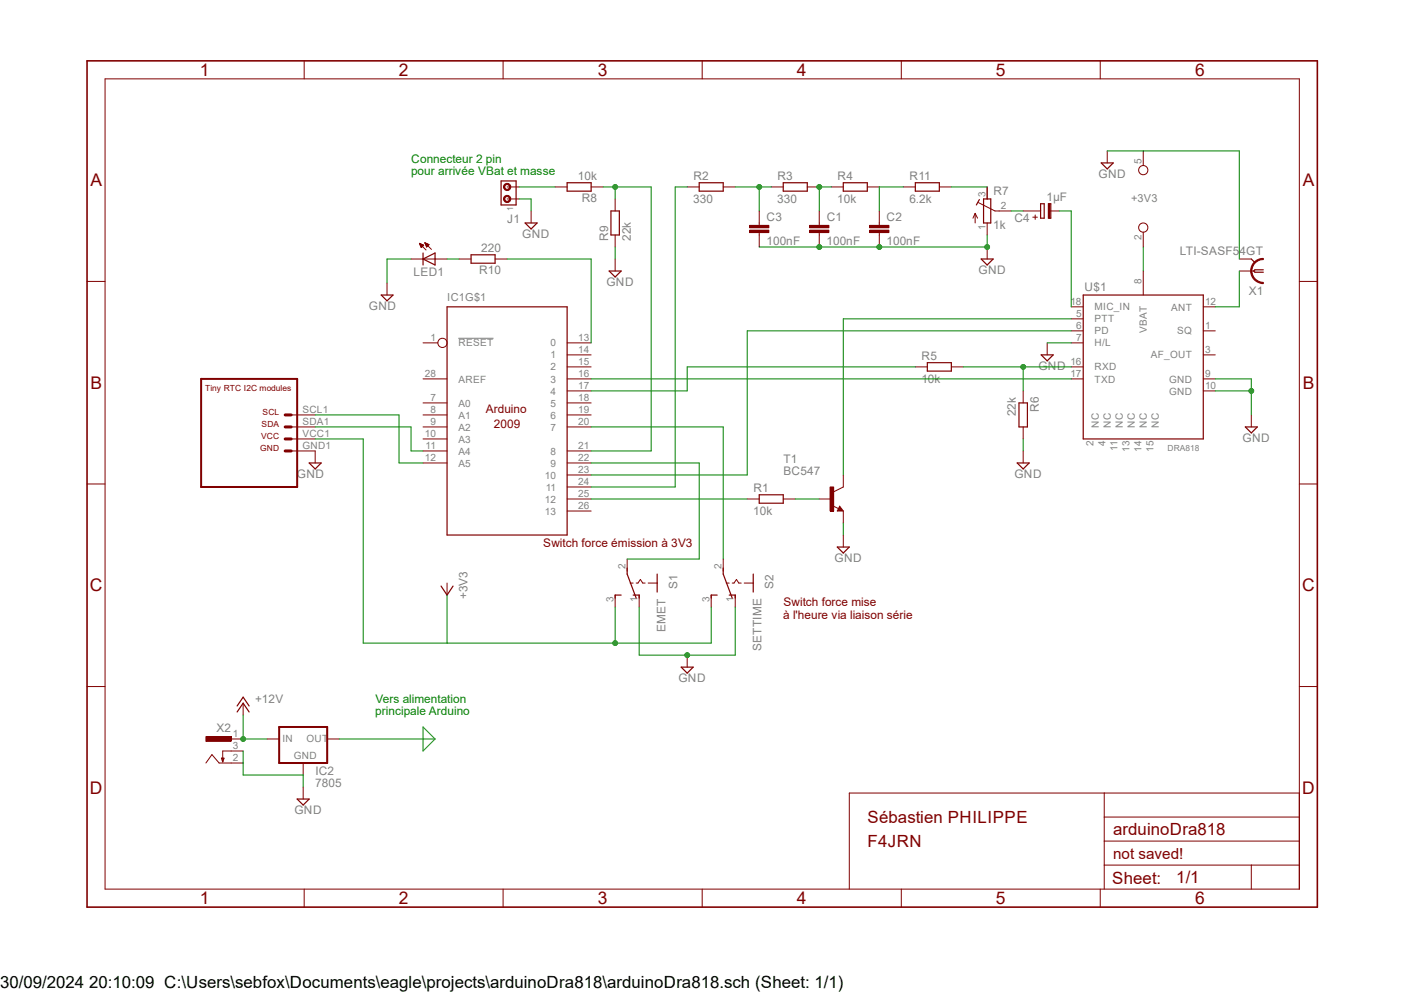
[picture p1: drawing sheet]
<svg xmlns="http://www.w3.org/2000/svg" width="297mm" height="210mm" viewBox="0 0 297 210" stroke-linecap="round" stroke-linejoin="round" font-family="sans-serif">
<path d="M96.9 71.5h7.5" fill="none" stroke="#808080" stroke-width=".21"/>
<g fill="none" stroke="#800000" stroke-width=".21">
<path d="M163.2 39.5h2.5M170.8 39.5h2.5M173.3 47.2v.5M173.3 49.2v.5M241.9 57.3v5.1M193.6 77.6h2.6M201.3 77.6h2.5M226.6 70h2.6M226.6 64.9h2.6M226.6 67.4h2.6M226.6 77.6h2.6M226.6 72.5h2.6"/>
<path d="M254.6 70h2.5M254.6 64.9h2.5M254.6 75.1h2.5M216.5 82.7v2.5M216.5 90.3v2.5M226.6 80.1h2.6M254.6 80.1h2.5M254.6 82.7h2.5M158.1 105.5h2.5M165.7 105.5h2.5"/>
</g>
<path d="M165.7 38.7h5.1v1.7h-5.1zM196.2 76.7h5.1v1.8h-5.1zM229.2 62.4h25.4v30.4h-25.4zM215.6 85.2h1.7v5.1h-1.7zM160.6 104.6h5.1v1.8h-5.1z" fill="none" stroke="#800000" stroke-width=".25"/>
<path d="M171.3 48.7h4v.5h-4z" fill-rule="evenodd" fill="#800000"/>
<path d="M171.3 48.7h4v.5h-4z" fill="none" stroke="#800000" stroke-width=".21"/>
<path d="M171.3 47.7h4v.5h-4z" fill-rule="evenodd" fill="#800000"/>
<path d="M171.3 47.7h4v.5h-4zM173.3 44.6v2.6M173.3 49.7v2.5M186 47.2v.5M186 49.2v.5" fill="none" stroke="#800000" stroke-width=".21"/>
<path d="M184 48.7h4v.5h-4z" fill-rule="evenodd" fill="#800000"/>
<path d="M184 48.7h4v.5h-4z" fill="none" stroke="#800000" stroke-width=".21"/>
<path d="M184 47.7h4v.5h-4z" fill-rule="evenodd" fill="#800000"/>
<path d="M208.8 39.5v2.6M184 47.7h4v.5h-4zM186 44.6v2.6M186 49.7v2.5M206.3 45.1v2.1M206.3 45.1l-.5 1M206.3 45.1l.5 1M207 42.8l3.5 1.8h3.4M208.8 47.2v2.5M176.1 107l1.3 .6M177.6 107.1l.8 1h-1.3zM178.4 103l-2 1" fill="none" stroke="#800000" stroke-width=".21"/>
<path d="M207.2 42.2l-.7 1.1M208.1 42.1h1.5v5.1h-1.5zM177.6 107.6l.2 .2h-.4l.2-.5 .5 .6h-.7" fill="none" stroke="#800000" stroke-width=".25"/>
<path d="M175.6 103h.8v5.1h-.8z" fill-rule="evenodd" fill="#800000"/>
<g fill="none" stroke="#800000" stroke-width=".21">
<path d="M22.2 16.7h252.7v171.3h-252.7zM64.3 12.9v3.8M106.4 12.9v3.8M148.5 12.9v3.8M190.7 12.9v3.8M232.7 12.9v3.8M117.4 39.5h2.6M125.1 39.5h2.5M145.4 39.5h2.5M153 39.5h2.5M234.2 31.9v2.6M241.9 31.9v3.1"/>
<path d="M18.4 59.5h3.8M130.1 42.1v2.5M130.1 49.7v2.5M130.1 54.8v2.5M160.6 47.2v.5M160.6 49.2v.5M208.8 52.2v2.6M216.5 44.6h3.6M218.5 45.9h1M219 45.5v.9M222 44.6h2.1M241.9 49.1v3.1"/>
<path d="M274.9 59.5h3.8M89.5 72.5h3.1M120 77.6h5.1M120 75.1h5.1M120 72.5h5.1M221.5 72.5v2.6M61.6 87.8h5.1M61.6 90.3h5.1M61.6 92.8h5.1M61.6 95.4h5.1v2.5M89.5 87.8h5.1M89.5 90.3h5.1"/>
<path d="M89.5 92.8h5.1M89.5 95.4h5.1M89.5 97.9h5.1M89.5 85.2h5.1M89.5 80.1h5.1M120 87.8h5.1M120 90.3h5.1M120 95.4h5.1M120 97.9h5.1M120 85.2h5.1M120 82.7h5.1M120 80.1h5.1"/>
<path d="M216.5 95.4v2.5M264.7 87.8v2.5M18.4 102.4h3.8M120 105.5h5.1M120 108.1h5.1M120 103h5.1M120 100.5h5.1M132.7 118.2v2.6M153 118.2v2.6M173.3 105.5h2.6M175.6 103h.8v5.1h-.8zM178.4 100.5v2.5"/>
<path d="M178.4 108.1v2.5M178.4 113.2v2.5M274.9 102.4h3.8M130.1 125.9v2.5M133.3 123.3h.6M134.6 123.3h.4l.5-.7 .5 .7h.5M135.2 125.9v2.5M137.1 123.3h1.9M145.4 138.6v2.5M150.5 125.9v2.5M153.6 123.3h.7M154.9 123.3h.4l.5-.7 .5 .7h.5"/>
<path d="M155.5 125.9v2.5M157.4 123.3h1.9M18.4 145.2h3.8M274.9 145.2h3.8M233.6 167.7v20.3M233.6 177.9h41.3M233.6 172.8h41.3M274.9 167.7h-95.2v20.3M64.3 188v3.9M106.4 188v3.9M148.5 188v3.9M190.7 188v3.9"/>
<path d="M232.7 188v3.9M233.6 183h41.3M264.7 183v5"/>
<circle cx="241.8" cy="36" r=".98"/>
<circle cx="241.8" cy="48.1" r=".98"/>
<circle cx="93.6" cy="72.5" r=".98"/>
</g>
<g fill="none" stroke="#800000" stroke-width=".25">
<path d="M120 38.7h5.1v1.7h-5.1zM147.9 38.7h5.1v1.7h-5.1zM233 34.5h2.5l-1.3 1.2zM128.9 57.3h2.5l-1.3 1.3zM129.2 44.6h1.8v5.1h-1.8zM207.6 54.8h2.5l-1.3 1.2zM220.1 43.1h.8v3h-.8zM221.8 43.1h.5v3h-.5zM222 43.1v3M94.6 64.9h25.4v48.3h-25.4zM220.3 75.1h2.5l-1.3 1.2zM65.4 97.9h2.5l-1.2 1.3z"/>
<path d="M215.2 97.9h2.5l-1.2 1.3zM263.4 90.3h2.6l-1.3 1.3zM177.1 115.7h2.6l-1.3 1.3zM131.4 125.9h-1.3v.6M132.7 120.1v1.3l1.9 5.1M133.9 125.9h1.3v.6M139 121.4v3.8M151.7 125.9h-1.2v.6M153 120.1v1.3l1.9 5.1M154.3 125.9h1.2v.6M159.3 121.4v3.8M144.1 141.1h2.5l-1.2 1.3z"/>
</g>
<path d="M42.5 80.1h20.4v22.9h-20.4z" fill="none" stroke="#800000" stroke-width=".42"/>
<path d="M60.3 90.3h1.3M60.3 87.8h1.3M60.3 95.4h1.3M60.3 92.8h1.3" fill="none" stroke="#800000" stroke-width=".64"/>
<path d="M18.4 12.9h260.3v179h-260.3z" fill="none" stroke="#800000" stroke-width=".34"/>
<path d="M158.6 48.7h4v.5h-4z" fill-rule="evenodd" fill="#800000"/>
<path d="M158.6 48.7h4v.5h-4z" fill="none" stroke="#800000" stroke-width=".21"/>
<path d="M158.6 47.7h4v.5h-4z" fill-rule="evenodd" fill="#800000"/>
<path d="M158.6 47.7h4v.5h-4zM160.6 44.6v2.6M160.6 49.7v2.5" fill="none" stroke="#800000" stroke-width=".21"/>
<path d="M106 38.3h3.2v5h-3.2z" fill="none" stroke="#800000" stroke-width=".25"/>
<path d="M106.8 41.4a.77 .77 0 0 1 1.2 .4 .77 .77 0 0 1-.6 1 .77 .77 0 0 1-.9-.7h.3a.51 .51 0 0 1 .6-.5 .51 .51 0 0 1 .3 .7 .51 .51 0 0 1-.7 .2l-.2-.4h-.3z" fill-rule="evenodd" fill="#800000"/>
<path d="M106.8 41.4a.77 .77 0 0 1 1.2 .4 .77 .77 0 0 1-.6 1 .77 .77 0 0 1-.9-.7h.3a.51 .51 0 0 1 .6-.5 .51 .51 0 0 1 .3 .7 .51 .51 0 0 1-.7 .2l-.2-.4h-.3z" fill="none" stroke="#800000" stroke-width=".21"/>
<path d="M106.8 38.9a.77 .77 0 0 1 1.2 .3 .77 .77 0 0 1-.6 1.1 .77 .77 0 0 1-.9-.8h.3a.51 .51 0 0 1 .6-.5 .51 .51 0 0 1 .3 .8 .51 .51 0 0 1-.7 .2l-.2-.5h-.3z" fill-rule="evenodd" fill="#800000"/>
<g fill="none" stroke="#800000" stroke-width=".21">
<path d="M106.8 38.9a.77 .77 0 0 1 1.2 .3 .77 .77 0 0 1-.6 1.1 .77 .77 0 0 1-.9-.8h.3a.51 .51 0 0 1 .6-.5 .51 .51 0 0 1 .3 .8 .51 .51 0 0 1-.7 .2l-.2-.5h-.3zM107.3 39.5h2.5M175.9 39.5h2.5M183.5 39.5h2.5M191.1 39.5h2.5M198.7 39.5h2.6M81.9 59.9v2.5M87 54.8h7.6M88.7 51.5l1.4 1.4M88.7 51.5l.9 .4M88.7 51.5l.4 .9 .5-.5M88.8 51.5h.1"/>
<path d="M88.8 51.6h.2M88.9 51.8h.6M88.9 51.7h.3M88.9 51.9h.7M88.9 51.9h.6M89 52h.5M89 52.1h.4M89.1 52.2h.2M89.1 52.3h.1M89.9 51.4l1.4 1.3M89.9 51.4l.9 .3-.5 .5zM89.9 51.4h.1"/>
<path d="M90 51.5h.3M90 51.6h.5M90 51.7h.7M90.1 51.8h.6M90.1 51.9h.5M90.2 52h.3M90.2 51.9h.4M90.2 52.1h.2M90.3 52.2h.1M97.1 54.8h2.6M104.7 54.8h2.6M107.3 42.1h2.5"/>
<path d="M112.4 44.6v2.6M94.6 123.3v2.6"/>
</g>
<path d="M178.4 38.7h5.1v1.7h-5.1zM193.6 38.7h5.1v1.7h-5.1zM89.5 54.8l2.5-1.3v2.5zM89.5 53.5v2.5M99.7 53.9h5v1.8h-5zM111.1 47.2h2.5l-1.2 1.2zM80.6 62.4h2.5l-1.2 1.2zM93.3 124l1.3 1.9 1.2-1.9" fill="none" stroke="#800000" stroke-width=".25"/>
<path d="M265.3 55.4a2.53 2.53 0 0 1 2-.7v.2a2.41 2.41 0 0 0-2.5 2.4 2.41 2.41 0 0 0 2.5 2.4v.3a2.68 2.68 0 0 1-2.5-1.7 2.68 2.68 0 0 1 .5-2.9z" fill-rule="evenodd" fill="#800000"/>
<path d="M262.2 57.3h3M262.2 54.8h2.5M265.3 55.4a2.53 2.53 0 0 1 2-.7v.2a2.41 2.41 0 0 0-2.5 2.4 2.41 2.41 0 0 0 2.5 2.4v.3a2.68 2.68 0 0 1-2.5-1.7 2.68 2.68 0 0 1 .5-2.9zM48.9 158.8h-1.8v2.3M51.4 148.7v2.5M56.5 156.3h2.6M69.2 156.3h2.6M43.6 161.4l1.2-1.8 1.6 1.8h2.5M64.1 161.4v2.5M64.1 166.5v2.5" fill="none" stroke="#800000" stroke-width=".21"/>
<path d="M264.7 54.8l.8 .7M267.3 57.1h-1.8l-.3 .2 .3 .3h1.8M50.2 150.6l1.2-1.9 1.3 1.9M50.2 149.3l1.2-1.9 1.3 1.9M46.9 160.4h.5l-.3 .7zM62.9 169h2.5l-1.3 1.3z" fill="none" stroke="#800000" stroke-width=".25"/>
<path d="M59.1 153.8h10.1v7.6h-10.1z" fill="none" stroke="#800000" stroke-width=".42"/>
<path d="M43.6 155.8h5.3v1h-5.3z" fill-rule="evenodd" fill="#800000"/>
<path d="M43.6 155.8h5.3v1h-5.3zM48.9 156.3h2.5M48.9 158.8h2.5M48.9 161.4h2.5" fill="none" stroke="#800000" stroke-width=".21"/>
<path d="M257.1 80.1h7.6v7.7M257.1 82.7h7.6M168.2 105.5h5.1" fill="none" stroke="#008000" stroke-width=".21"/>
<circle cx="264.7" cy="82.7" r=".51" fill="#008000"/>
<g fill="none" stroke="#008000" stroke-width=".21">
<path d="M234.2 31.9h28v22.9M208.8 49.7v2.5h-35.5M221.5 72.5h5.1"/>
<circle cx="264.7" cy="82.7" r=".51"/>
</g>
<circle cx="186" cy="52.2" r=".51" fill="#008000"/>
<circle cx="186" cy="52.2" r=".51" fill="none" stroke="#008000" stroke-width=".21"/>
<circle cx="208.8" cy="52.2" r=".51" fill="#008000"/>
<g fill="none" stroke="#008000" stroke-width=".21">
<path d="M160.6 52.2h12.7"/>
<circle cx="208.8" cy="52.2" r=".51"/>
</g>
<circle cx="173.3" cy="52.2" r=".51" fill="#008000"/>
<g fill="none" stroke="#008000" stroke-width=".21">
<path d="M130.1 52.2v2.6M216.5 92.8v2.6M135.2 128.4v10.2h20.3v-10.2"/>
<circle cx="173.3" cy="52.2" r=".51"/>
</g>
<circle cx="145.4" cy="138.6" r=".51" fill="#008000"/>
<g fill="none" stroke="#008000" stroke-width=".21">
<path d="M87 54.8h-5.1v5.1M109.8 42.1h2.6v2.5M241.9 52.2v5.1M66.7 87.8h17.7v10.1h5.1M66.7 90.3h20.3v5.1h2.5M66.7 92.8h10.1v43.2h17.8M178.4 110.6v2.6M130.1 128.4v7.6h20.4v-7.6M51.4 158.8v5.1h12.7v2.6"/>
<circle cx="145.4" cy="138.6" r=".51"/>
</g>
<circle cx="130.1" cy="136" r=".51" fill="#008000"/>
<g fill="none" stroke="#008000" stroke-width=".21">
<path d="M145.4 39.5h-2.6v63.5h-17.7M224.1 44.6h2.5v20.3M203.8 77.6h22.8M216.5 77.6v5.1M226.6 67.4h-48.2v33.1M125.1 80.1h101.5M125.1 105.5h33M94.6 125.9v10.1h35.5"/>
<circle cx="130.1" cy="136" r=".51"/>
</g>
<circle cx="216.4" cy="77.6" r=".51" fill="#008000"/>
<g fill="none" stroke="#008000" stroke-width=".21">
<path d="M175.9 39.5h-2.6v5.1"/>
<circle cx="216.4" cy="77.6" r=".51"/>
</g>
<circle cx="173.3" cy="39.5" r=".51" fill="#008000"/>
<g fill="none" stroke="#008000" stroke-width=".21">
<path d="M127.6 39.5h10.2v55.9M130.1 39.5v2.6M191.1 39.5h-5.1v5.1M213.9 44.6h2.6M226.6 70h-68.5v30.5h-33"/>
<circle cx="173.3" cy="39.5" r=".51"/>
</g>
<circle cx="130.1" cy="39.5" r=".51" fill="#008000"/>
<g fill="none" stroke="#008000" stroke-width=".21">
<path d="M155.5 39.5h7.7M160.6 39.5v5.1M193.6 77.6h-48.2v5.1h-20.3M125.1 95.4h12.7M125.1 97.9h22.8v20.3h-15.2M125.1 90.3h27.9v27.9"/>
<circle cx="130.1" cy="39.5" r=".51"/>
</g>
<circle cx="160.6" cy="39.5" r=".51" fill="#008000"/>
<g fill="none" stroke="#008000" stroke-width=".21">
<path d="M109.8 39.5h7.6M201.3 39.5h7.5M94.6 54.8h2.5M107.3 54.8h17.8v17.7M262.2 57.3v7.6h-5.1M51.4 151.2v5.1h5.1"/>
<circle cx="160.6" cy="39.5" r=".51"/>
</g>
<circle cx="51.4" cy="156.3" r=".51" fill="#008000"/>
<g fill="none" stroke="#008000" stroke-width=".21">
<path d="M71.8 156.3h20.2M89.5 153.8l2.5 2.5-2.5 2.5z"/>
<circle cx="51.4" cy="156.3" r=".51"/>
</g>
<g font-size="3.7" fill="#800000">
<text x="42.2" y="16.1">1</text>
<text x="84.4" y="16.1">2</text>
<text x="126.5" y="16.1">3</text>
<text x="168.6" y="16.1">4</text>
<text x="210.7" y="16.1">5</text>
<text x="252.8" y="16.1">6</text>
<text x="19.1" y="39.4">A</text>
<text x="275.6" y="39.4">A</text>
<text x="19.1" y="82.3">B</text>
<text x="275.6" y="82.3">B</text>
<text x="19" y="125.1">C</text>
<text x="275.5" y="125.1">C</text>
<text x="19" y="167.9">D</text>
<text x="275.5" y="167.9">D</text>
<text x="42.2" y="191.3">1</text>
<text x="84.4" y="191.3">2</text>
<text x="126.5" y="191.3">3</text>
<text x="168.6" y="191.3">4</text>
<text x="210.7" y="191.3">5</text>
<text x="252.8" y="191.3">6</text>
</g>
<g font-size="3.6" fill="#800000">
<text x="183.5" y="174.1">Sébastien PHILIPPE</text>
<text x="183.5" y="179.2">F4JRN</text>
<text x="235.5" y="176.6">arduinoDra818</text>
<text x="235.3" y="186.9">Sheet:</text>
<text x="248.8" y="186.8">1/1</text>
</g>
<text font-size="3.6" x="0" y="209">30/09/2024 20:10:09 C:\Users\sebfox\Documents\eagle\projects\arduinoDra818\arduinoDra818.sch (Sheet: 1/1)</text>
<text font-size="3.2" fill="#800000" x="235.5" y="181.7">not saved!</text>
<g font-size="2.5" fill="#008000">
<text x="87" y="34.5">Connecteur 2 pin</text>
<text x="87" y="37">pour arrivée VBat et masse</text>
<text x="79.4" y="148.6">Vers alimentation</text>
<text x="79.4" y="151.3">principale Arduino</text>
</g>
<g font-size="2.5" fill="#808080">
<text x="122.3" y="38">10k</text>
<text x="146.7" y="38">R2</text>
<text x="164.5" y="38">R3</text>
<text x="177.2" y="38">R4</text>
<text x="192.4" y="38">R11</text>
<text x="210.1" y="41.2">R7</text>
<text x="232.4" y="37.6">GND</text>
<text x="107.3" y="47.2">J1</text>
<text x="123.1" y="42.8">R8</text>
<text x="146.6" y="42.8">330</text>
<text x="162.2" y="46.8">C3</text>
<text x="164.4" y="42.8">330</text>
<text x="174.9" y="46.8">C1</text>
<text x="177.1" y="42.8">10k</text>
<text x="187.6" y="46.8">C2</text>
<text x="192.4" y="42.8">6.2k</text>
<text x="214.6" y="46.9">C4</text>
<text x="221.4" y="42.4">1µF</text>
<text x="101.8" y="53.3">220</text>
<text x="110.5" y="50.3">GND</text>
<text x="128.7" y="50.9" transform="rotate(-90 128.7 50.9)">R9</text>
<text x="133.4" y="51" transform="rotate(-90 133.4 51)">22k</text>
<text x="162.1" y="51.9">100nF</text>
<text x="174.8" y="51.9">100nF</text>
<text x="187.5" y="51.9">100nF</text>
<text x="210.1" y="48.4">1k</text>
<text x="87.5" y="58.3">LED1</text>
<text x="101.3" y="58">R10</text>
<text x="207" y="58">GND</text>
<text x="249.6" y="54">LTI-SASF54GT</text>
<text x="78" y="65.5">GND</text>
<text x="128.3" y="60.5">GND</text>
<text x="229.4" y="61.6">U$1</text>
<text x="264.2" y="62.4">X1</text>
<text x="194.9" y="76.1">R5</text>
<text x="194.9" y="80.9">10k</text>
<text x="219.7" y="78.2">GND</text>
<text x="214.9" y="88" transform="rotate(-90 214.9 88)">22k</text>
<text x="219.8" y="87.2" transform="rotate(-90 219.8 87.2)">R6</text>
<text x="262.9" y="93.5">GND</text>
<text x="62.8" y="101.1">GND</text>
<text x="165.7" y="100.5">BC547</text>
<text x="165.7" y="97.9">T1</text>
<text x="214.6" y="101.1">GND</text>
<text x="159.4" y="104.1">R1</text>
<text x="159.3" y="108.8">10k</text>
<text x="176.5" y="118.9">GND</text>
<text x="143.3" y="124.5" transform="rotate(-90 143.3 124.5)">S1</text>
<text x="163.7" y="124.5" transform="rotate(-90 163.7 124.5)">S2</text>
<text x="98.9" y="126.7" transform="rotate(-90 98.9 126.7)">+3V3</text>
<text x="140.8" y="133.7" transform="rotate(-90 140.8 133.7)">EMET</text>
<text x="161.1" y="137.8" transform="rotate(-90 161.1 137.8)">SETTIME</text>
<text x="54" y="148.7">+12V</text>
<text x="143.5" y="144.3">GND</text>
<text x="45.8" y="154.8">X2</text>
<text x="66.7" y="166.5">7805</text>
<text x="66.7" y="163.9">IC2</text>
<text x="62.3" y="172.2">GND</text>
</g>
<g font-size="2.5" fill="#800000">
<text x="102.7" y="87.3">Arduino</text>
<text x="104.5" y="90.6">2009</text>
<text x="114.9" y="115.7">Switch force émission à 3V3</text>
<text x="165.7" y="130.9">à l'heure via liaison série</text>
<text x="165.7" y="128.3">Switch force mise</text>
</g>
<g font-size="2.3" fill="#808080">
<text x="239.3" y="42.8">+3V3</text>
<text x="94.6" y="63.7">IC1G$1</text>
</g>
<g font-size="2.1" fill="#808080">
<text x="241.5" y="34.7" transform="rotate(-90 241.5 34.7)">5</text>
<text x="208.5" y="41.7" transform="rotate(-90 208.5 41.7)">3</text>
<text x="211.8" y="44.2">2</text>
<text x="208.5" y="48.7" transform="rotate(-90 208.5 48.7)">1</text>
<text x="241.5" y="50.7" transform="rotate(-90 241.5 50.7)">2</text>
<text x="226.4" y="64.6">18</text>
<text x="231.6" y="65.7">MIC_IN</text>
<text x="241.5" y="60" transform="rotate(-90 241.5 60)">8</text>
<text x="247.8" y="65.7">ANT</text>
<text x="254.9" y="64.6">12</text>
<text x="227.6" y="67.1">5</text>
<text x="227.6" y="69.6">6</text>
<text x="231.6" y="68.2">PTT</text>
<text x="231.6" y="70.7">PD</text>
<text x="242.6" y="70.4" transform="rotate(-90 242.6 70.4)">VBAT</text>
<text x="249" y="70.7">SQ</text>
<text x="254.9" y="69.6">1</text>
<text x="91.1" y="72.2">1</text>
<text x="97" y="73.3">RESET</text>
<text x="116.5" y="75.8">1</text>
<text x="116.5" y="73.3">0</text>
<text x="122.3" y="77.3">15</text>
<text x="122.3" y="74.7">14</text>
<text x="122.3" y="72.2">13</text>
<text x="226.4" y="77.3">16</text>
<text x="227.6" y="72.2">7</text>
<text x="231.6" y="73.3">H/L</text>
<text x="243.5" y="75.8">AF_OUT</text>
<text x="254.9" y="74.7">3</text>
<text x="89.9" y="79.8">28</text>
<text x="97" y="80.9">AREF</text>
<text x="116.5" y="83.4">4</text>
<text x="116.5" y="80.9">3</text>
<text x="116.5" y="78.4">2</text>
<text x="122.3" y="82.3">17</text>
<text x="122.3" y="79.8">16</text>
<text x="226.4" y="79.8">17</text>
<text x="231.6" y="80.9">TXD</text>
<text x="231.6" y="78.4">RXD</text>
<text x="247.3" y="80.9">GND</text>
<text x="247.3" y="83.4">GND</text>
<text x="254.9" y="79.8">9</text>
<text x="254.9" y="82.3">10</text>
<text x="64" y="87.4">SCL1</text>
<text x="64" y="90">SDA1</text>
<text x="91.1" y="84.9">7</text>
<text x="91.1" y="90">9</text>
<text x="91.1" y="87.4">8</text>
<text x="97" y="86">A0</text>
<text x="97" y="88.5">A1</text>
<text x="116.5" y="88.5">6</text>
<text x="116.5" y="86">5</text>
<text x="122.3" y="90">20</text>
<text x="122.3" y="87.4">19</text>
<text x="122.3" y="84.9">18</text>
<text x="64" y="92.5">VCC1</text>
<text x="64" y="95">GND1</text>
<text x="89.9" y="92.5">10</text>
<text x="90" y="95">11</text>
<text x="97" y="93.6">A3</text>
<text x="97" y="91.1">A2</text>
<text x="116.5" y="91.1">7</text>
<text x="122.3" y="95">21</text>
<text x="231.4" y="94.4" transform="rotate(-90 231.4 94.4)">2</text>
<text x="232.5" y="90.5" transform="rotate(-90 232.5 90.5)">NC</text>
<text x="233.9" y="94.4" transform="rotate(-90 233.9 94.4)">4</text>
<text x="235" y="90.5" transform="rotate(-90 235 90.5)">NC</text>
<text x="236.4" y="95.4" transform="rotate(-90 236.4 95.4)">11</text>
<text x="237.5" y="90.5" transform="rotate(-90 237.5 90.5)">NC</text>
<text x="239" y="95.6" transform="rotate(-90 239 95.6)">13</text>
<text x="240.1" y="90.5" transform="rotate(-90 240.1 90.5)">NC</text>
<text x="241.5" y="95.6" transform="rotate(-90 241.5 95.6)">14</text>
<text x="242.6" y="90.5" transform="rotate(-90 242.6 90.5)">NC</text>
<text x="244.1" y="95.6" transform="rotate(-90 244.1 95.6)">15</text>
<text x="245.2" y="90.5" transform="rotate(-90 245.2 90.5)">NC</text>
<text x="89.9" y="97.6">12</text>
<text x="97" y="96.1">A4</text>
<text x="97" y="98.7">A5</text>
<text x="115.3" y="101.2">10</text>
<text x="116.5" y="98.7">9</text>
<text x="116.5" y="96.1">8</text>
<text x="122.3" y="100.1">23</text>
<text x="122.3" y="97.6">22</text>
<text x="115.3" y="106.3">12</text>
<text x="115.4" y="103.8">11</text>
<text x="122.3" y="107.7">26</text>
<text x="122.3" y="105.2">25</text>
<text x="122.3" y="102.7">24</text>
<text x="115.3" y="108.8">13</text>
<text x="132.3" y="120.4" transform="rotate(-90 132.3 120.4)">2</text>
<text x="152.7" y="120.4" transform="rotate(-90 152.7 120.4)">2</text>
<text x="129.8" y="127.4" transform="rotate(-90 129.8 127.4)">3</text>
<text x="134.9" y="127.4" transform="rotate(-90 134.9 127.4)">1</text>
<text x="150.1" y="127.4" transform="rotate(-90 150.1 127.4)">3</text>
<text x="155.2" y="127.4" transform="rotate(-90 155.2 127.4)">1</text>
<text x="49.2" y="156">1</text>
<text x="49.2" y="161">2</text>
<text x="49.2" y="158.5">3</text>
<text x="59.7" y="156.9">IN</text>
<text x="62.1" y="160.6">GND</text>
<text x="64.8" y="156.9">OUT</text>
</g>
<g font-size="1.8" fill="#808080">
<text x="108.5" y="44.6" transform="rotate(-90 108.5 44.6)">1</text>
<text x="247" y="95.4">DRA818</text>
</g>
<g font-size="1.8" fill="#800000">
<text x="43.4" y="82.7">Tiny RTC I2C modules</text>
<text x="55.5" y="87.8">SCL</text>
<text x="55" y="95.4">GND</text>
<text x="55.2" y="92.8">VCC</text>
<text x="55.3" y="90.3">SDA</text>
</g>
</svg>
